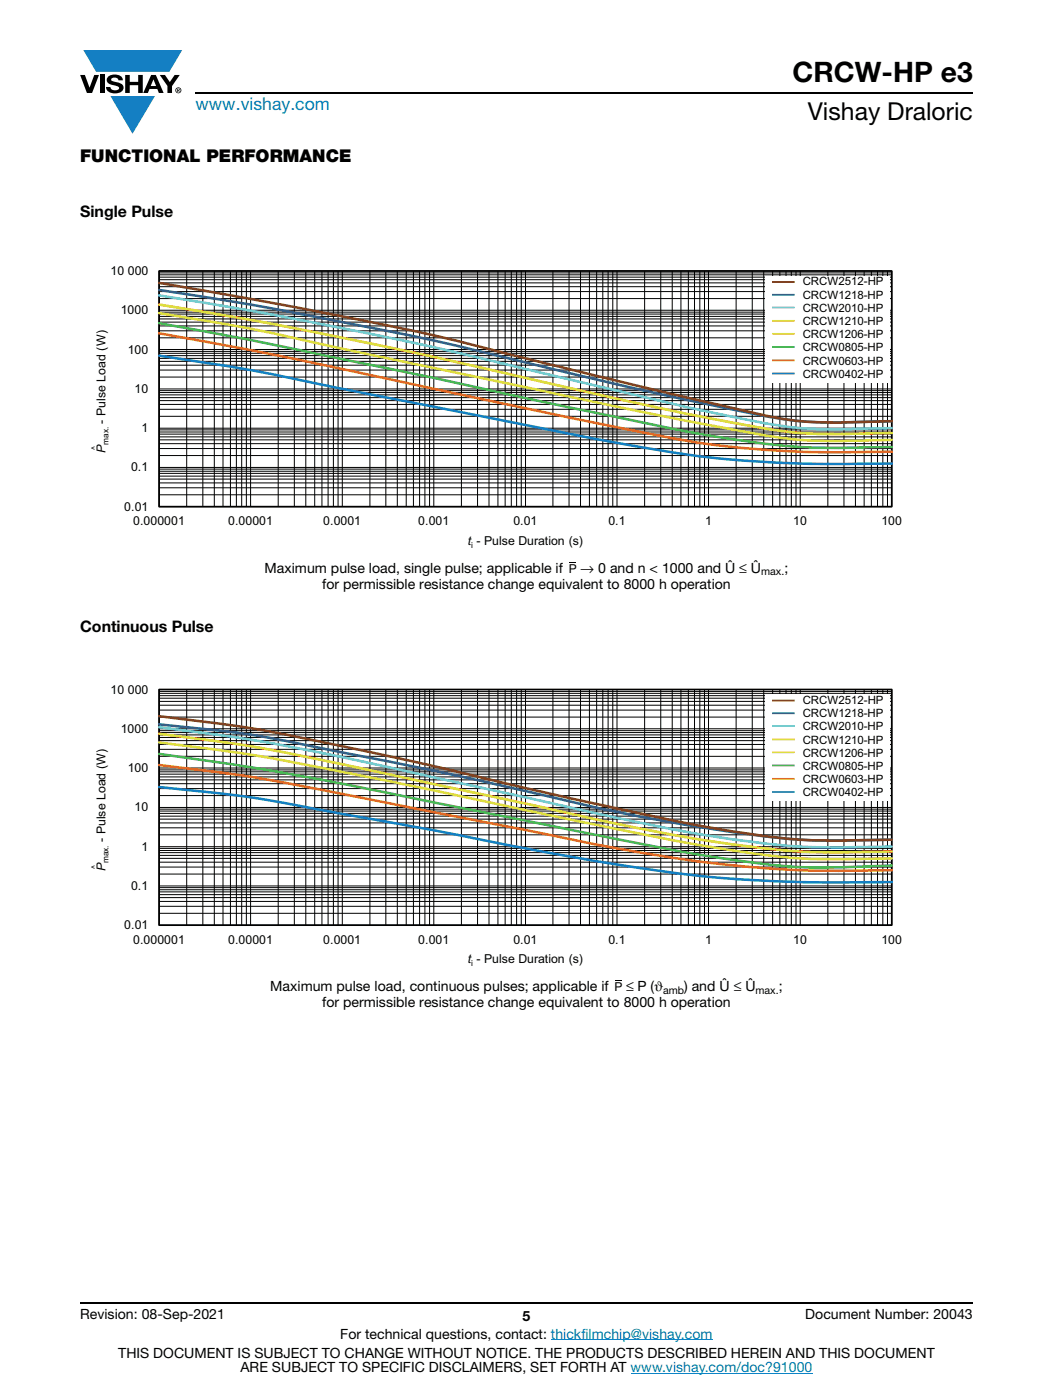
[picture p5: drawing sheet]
<svg xmlns="http://www.w3.org/2000/svg" width="210mm" height="279mm" viewBox="0 0 210 279" stroke-linecap="round" stroke-linejoin="round" font-family="sans-serif">
<g fill="#147fc3">
<path d="M16.6 10h19.7l-2.5 4.3h-1.2h-13.4z"/>
<path d="M22 19.2h8.9l-4.5 7.5z"/>
</g>
<g fill="#000">
<path d="M16 15h.9l1 2.5 .9-2.5h.9l-1.3 3.6h-1.1zM19.9 15h.9v3.6h-.9zM21.6 15.3a2.1 2.1 0 0 1 2.8 .3l.1 .4h-.9a.79 .79 0 0 0-.7-.5 .79 .79 0 0 0-.7 .4l.2 .3 1 .2a1.08 1.08 0 0 1 1.2 1 1.08 1.08 0 0 1-1.1 1.2 1.73 1.73 0 0 1-2.4-1.2h.9a.96 .96 0 0 0 .8 .6 .96 .96 0 0 0 1-.4 1.31 1.31 0 0 0-1.3-.6 1.03 1.03 0 0 1-1-.6 1.03 1.03 0 0 1 .1-1.1zM25 15h.9v1.3h1.7v-1.3h.9v3.6h-.9v-1.6h-1.7v1.6h-.9zM31.9 15h1l1 1.4 .9-1.4h1l-1.5 2.2v1.4h-.9v-1.4z"/>
<path d="M30.6 15.8l.5 1.4h-1zM30.1 15l-1.5 3.6h.9l.3-.8h1.6l.3 .8h.9l-1.5-3.6z"/>
<path d="M35.5 17.8h.2v.2h-.2zM35.3 17.7v.7h.2v-.3l.3 .3-.1-.3 .1-.2v-.2z"/>
<path d="M35.1 18a.46 .46 0 0 1 .9 0 .46 .46 0 0 1-.9 0zM35 18a.6 .6 0 0 0 1.2 0 .6 .6 0 0 0-1.2 0z"/>
</g>
<path d="M39 18.6h155M16 260h178" fill="none" stroke="#000" stroke-width=".36"/>
<path d="M109.9 267.4h32.2M125.8 274h36.2" fill="none" stroke="#007ec4" stroke-width=".2"/>
<g fill="none" stroke="#000" stroke-width=".2">
<path d="M31.7 59.6h146.1M31.7 58.2h146.1M31.7 57.2h146.1M31.7 56.5h146.1M31.7 55.8h146.1M31.7 55.3h146.1M31.7 54.8h146.1M31.7 54.5h146.1M31.7 54.1h146.1v47h-146.1zM37.2 54.1v47M40.4 54.1v47M42.7 54.1v47"/>
<path d="M44.5 54.1v47M46 54.1v47M47.1 54.1v47M48.2 54.1v47M49.1 54.1v47M50 54.1v47M55.5 54.1v47M58.7 54.1v47M61 54.1v47M62.8 54.1v47M64.2 54.1v47M65.4 54.1v47"/>
<path d="M66.5 54.1v47M67.4 54.1v47M68.3 54.1v47M73.8 54.1v47M76.9 54.1v47M79.2 54.1v47M81 54.1v47M82.4 54.1v47M83.7 54.1v47M84.7 54.1v47M85.7 54.1v47M86.5 54.1v47"/>
<path d="M92 54.1v47M95.2 54.1v47M97.5 54.1v47M99.3 54.1v47M100.7 54.1v47M102 54.1v47M103 54.1v47M103.9 54.1v47M104.8 54.1v47M110.3 54.1v47M113.5 54.1v47M115.8 54.1v47"/>
<path d="M117.5 54.1v47M119 54.1v47M120.2 54.1v47M121.3 54.1v47M122.2 54.1v47M123 54.1v47M128.5 54.1v47M131.8 54.1v47M134 54.1v47M135.8 54.1v47M137.3 54.1v47M138.5 54.1v47"/>
<path d="M139.6 54.1v47M140.5 54.1v47M141.3 54.1v47M146.8 54.1v47M150 54.1v47M152.3 54.1v47M154.1 54.1v47M155.5 54.1v47M156.7 54.1v47M157.8 54.1v47M158.7 54.1v47M159.6 54.1v47"/>
<path d="M165.1 54.1v47M168.3 54.1v47M170.6 54.1v47M172.3 54.1v47M173.8 54.1v47M175 54.1v47M176 54.1v47M177 54.1v47M31.7 80h146.1M31.7 79.4h146.1M31.7 78.8h146.1M31.7 78.3h146.1"/>
<path d="M31.7 78h146.1M31.7 75.3h146.1M31.7 73.9h146.1M31.7 72.9h146.1M31.7 72.1h146.1M31.7 71.5h146.1M31.7 71h146.1M31.7 70.5h146.1M31.7 70.1h146.1M31.7 67.4h146.1M31.7 66h146.1M31.7 65h146.1"/>
<path d="M31.7 64.3h146.1M31.7 63.7h146.1M31.7 63.1h146.1M31.7 62.7h146.1M31.7 62.3h146.1M31.7 77.6h146.1M31.7 69.7h146.1M31.7 61.9h146.1M31.7 98.7h146.1M31.7 97.3h146.1M31.7 96.4h146.1M31.7 95.6h146.1"/>
<path d="M31.7 95h146.1M31.7 94.5h146.1M31.7 94h146.1M31.7 93.6h146.1M31.7 90.9h146.1M31.7 89.5h146.1M31.7 88.5h146.1M31.7 87.8h146.1M31.7 87.2h146.1M31.7 86.6h146.1M31.7 86.2h146.1M31.7 85.8h146.1"/>
<path d="M31.7 83.1h146.1M31.7 81.7h146.1M31.7 80.7h146.1M31.7 93.3h146.1M31.7 85.5h146.1"/>
</g>
<path d="M31.7 54.1h146.1v47h-146.1z" fill="none" stroke="#000" stroke-width=".34"/>
<path d="M31.7 71l1.4 .2a420.4 420.4 0 0 1 36.6 6.7l47.7 9.4a248.2 248.2 0 0 0 35.1 4.9 332.4 332.4 0 0 0 25.3 .3" fill="none" stroke="#147fc3" stroke-width=".51"/>
<path d="M31.7 66.5l25.3 4.8 63.2 13.4a239.5 239.5 0 0 0 28.1 4.7 236.9 236.9 0 0 0 29.5 .8" fill="none" stroke="#f16b22" stroke-width=".51"/>
<path d="M31.7 64.5l22.5 4.2 30.9 6.4 19.7 4.4 16.8 3.5a289.3 289.3 0 0 0 35.2 6 202.7 202.7 0 0 0 21 .2" fill="none" stroke="#48b74e" stroke-width=".51"/>
<path d="M31.7 62.5l1.4 .2a411.3 411.3 0 0 1 36.6 7.2l66 13.9a387.8 387.8 0 0 0 22.5 3.9 185.9 185.9 0 0 0 19.6 .1" fill="none" stroke="#d8e03a" stroke-width=".51"/>
<path d="M31.7 60.8l19.7 3.3 23.9 4.7 12.6 2.7 30.9 7.1 15.5 3.4a349.9 349.9 0 0 0 23.9 4.3 186.1 186.1 0 0 0 19.6 .1" fill="none" stroke="#fec80b" stroke-width=".51"/>
<path d="M31.7 57.9l18.3 2.9 22.5 4.3a898.1 898.1 0 0 1 45.3 10.4l17.9 4a378.8 378.8 0 0 0 22.5 4.4 165.9 165.9 0 0 0 19.6 .2" fill="none" stroke="#2b5597" stroke-width=".51"/>
<path d="M31.7 58.9l22.5 3.9 26.7 5.3 9.8 2.2 42.2 10a315.7 315.7 0 0 0 25.3 5 170.6 170.6 0 0 0 19.6 .1" fill="none" stroke="#5dc7d2" stroke-width=".51"/>
<path d="M31.7 56.5l19.7 3.4 19.7 3.8a535.9 535.9 0 0 1 37.6 8.8l22.8 5.5 15.4 3.6a73 73 0 0 0 25.2 2.6l5.7-.1" fill="none" stroke="#823d1b" stroke-width=".51"/>
<path d="M152.7 55h24.7v21.3h-24.7z" fill="#fff"/>
<path d="M154 74.5h4.5" fill="none" stroke="#147fc3" stroke-width=".35"/>
<path d="M154 58.8h4.5" fill="none" stroke="#2b5597" stroke-width=".35"/>
<path d="M154 61.4h4.5" fill="none" stroke="#5dc7d2" stroke-width=".35"/>
<path d="M154 64h4.5" fill="none" stroke="#fec80b" stroke-width=".35"/>
<path d="M154 66.6h4.5" fill="none" stroke="#d8e03a" stroke-width=".35"/>
<path d="M154 69.2h4.5" fill="none" stroke="#48b74e" stroke-width=".35"/>
<path d="M154 71.9h4.5" fill="none" stroke="#f16b22" stroke-width=".35"/>
<path d="M154 56.3h4.5" fill="none" stroke="#823d1b" stroke-width=".35"/>
<path d="M113.6 112.2l.1 .1zM113.7 112.2h1.1v.1h-1.1z" fill="#000"/>
<g fill="none" stroke="#000" stroke-width=".2">
<path d="M31.7 140h146.1M31.7 139.3h146.1M31.7 138.8h146.1M31.7 138.4h146.1M31.7 138h146.1M31.7 137.6h146.1v47h-146.1zM37.2 137.6v47M40.4 137.6v47M42.7 137.6v47M44.5 137.6v47M46 137.6v47M47.1 137.6v47"/>
<path d="M48.2 137.6v47M49.1 137.6v47M50 137.6v47M55.5 137.6v47M58.7 137.6v47M61 137.6v47M62.8 137.6v47M64.2 137.6v47M65.4 137.6v47M66.5 137.6v47M67.4 137.6v47M68.3 137.6v47"/>
<path d="M73.8 137.6v47M76.9 137.6v47M79.2 137.6v47M81 137.6v47M82.4 137.6v47M83.7 137.6v47M84.7 137.6v47M85.7 137.6v47M86.5 137.6v47M92 137.6v47M95.2 137.6v47M97.5 137.6v47"/>
<path d="M99.3 137.6v47M100.7 137.6v47M102 137.6v47M103 137.6v47M103.9 137.6v47M104.8 137.6v47M110.3 137.6v47M113.5 137.6v47M115.8 137.6v47M117.5 137.6v47M119 137.6v47M120.2 137.6v47"/>
<path d="M121.3 137.6v47M122.2 137.6v47M123 137.6v47M128.5 137.6v47M131.8 137.6v47M134 137.6v47M135.8 137.6v47M137.3 137.6v47M138.5 137.6v47M139.6 137.6v47M140.5 137.6v47M141.3 137.6v47"/>
<path d="M146.8 137.6v47M150 137.6v47M152.3 137.6v47M154.1 137.6v47M155.5 137.6v47M156.7 137.6v47M157.8 137.6v47M158.7 137.6v47M159.6 137.6v47M165.1 137.6v47M168.3 137.6v47M170.6 137.6v47"/>
<path d="M172.3 137.6v47M173.8 137.6v47M175 137.6v47M176 137.6v47M177 137.6v47M31.7 158.8h146.1M31.7 157.4h146.1M31.7 156.4h146.1M31.7 155.6h146.1M31.7 155h146.1M31.7 154.5h146.1M31.7 154h146.1"/>
<path d="M31.7 153.7h146.1M31.7 150.9h146.1M31.7 149.5h146.1M31.7 148.6h146.1M31.7 147.8h146.1M31.7 147.2h146.1M31.7 146.7h146.1M31.7 146.2h146.1M31.7 145.8h146.1M31.7 143.1h146.1M31.7 141.7h146.1M31.7 140.7h146.1"/>
<path d="M31.7 153.3h146.1M31.7 145.4h146.1M31.7 179.9h146.1M31.7 179.1h146.1M31.7 178.5h146.1M31.7 178h146.1M31.7 177.6h146.1M31.7 177.1h146.1M31.7 174.4h146.1M31.7 173h146.1M31.7 172.1h146.1M31.7 171.3h146.1"/>
<path d="M31.7 170.7h146.1M31.7 170.2h146.1M31.7 169.7h146.1M31.7 169.3h146.1M31.7 166.6h146.1M31.7 165.2h146.1M31.7 164.2h146.1M31.7 163.5h146.1M31.7 162.9h146.1M31.7 162.3h146.1M31.7 161.9h146.1M31.7 161.5h146.1"/>
<path d="M31.7 176.8h146.1M31.7 169h146.1M31.7 161.1h146.1M31.7 182.3h146.1M31.7 180.9h146.1"/>
</g>
<path d="M31.7 137.6h146.1v47h-146.1z" fill="none" stroke="#000" stroke-width=".34"/>
<path d="M31.7 157.1a276 276 0 0 1 36.5 5.3l16.9 3 18.3 3.7 14 2.5a269.3 269.3 0 0 0 58.6 4.4h1.8" fill="none" stroke="#147fc3" stroke-width=".51"/>
<path d="M31.7 152.7a349.2 349.2 0 0 1 39.4 6.3l37.9 7.5a285 285 0 0 0 53.6 7.3l15.2-.1" fill="none" stroke="#f16b22" stroke-width=".51"/>
<path d="M31.7 150.5l16.9 2.4 14 2.4 59 11.9a305.4 305.4 0 0 0 36.6 5.8 221.5 221.5 0 0 0 19.6-.3" fill="none" stroke="#48b74e" stroke-width=".51"/>
<path d="M31.7 148.2a367.2 367.2 0 0 1 39.4 6.4l51.9 10.9a303.3 303.3 0 0 0 36.6 5.8l6.2 .2 12-.2" fill="none" stroke="#d8e03a" stroke-width=".51"/>
<path d="M31.7 146.4a340.2 340.2 0 0 1 40.8 7l46.3 10.1a276.5 276.5 0 0 0 42.2 6.5l6.4 .1 10.4-.2" fill="none" stroke="#fec80b" stroke-width=".51"/>
<path d="M31.7 144.6a235.7 235.7 0 0 1 26.7 3.6l28.1 5.6 21.1 4.7a355.5 355.5 0 0 0 50.6 9l7.6 .2 12-.1" fill="none" stroke="#2b5597" stroke-width=".51"/>
<path d="M31.7 145.1l1.4 .2a432.8 432.8 0 0 1 52 9.5l35.1 7.8a257.8 257.8 0 0 0 40.8 6.4l6.4 .1 10.4-.1" fill="none" stroke="#5dc7d2" stroke-width=".51"/>
<path d="M31.7 142.9a302.9 302.9 0 0 1 39.4 6.6l15.4 3.4 18.3 4.4 16.8 3.7a277.6 277.6 0 0 0 38 6.6l6.2 .2 12-.2" fill="none" stroke="#823d1b" stroke-width=".51"/>
<path d="M152.7 138.6h24.7v21.2h-24.7z" fill="#fff"/>
<path d="M154 158.1h4.5" fill="none" stroke="#147fc3" stroke-width=".35"/>
<path d="M154 142.3h4.5" fill="none" stroke="#2b5597" stroke-width=".35"/>
<path d="M154 144.9h4.5" fill="none" stroke="#5dc7d2" stroke-width=".35"/>
<path d="M154 147.6h4.5" fill="none" stroke="#fec80b" stroke-width=".35"/>
<path d="M154 150.1h4.5" fill="none" stroke="#d8e03a" stroke-width=".35"/>
<path d="M154 152.8h4.5" fill="none" stroke="#48b74e" stroke-width=".35"/>
<path d="M154 155.4h4.5" fill="none" stroke="#f16b22" stroke-width=".35"/>
<path d="M154 139.8h4.5" fill="none" stroke="#823d1b" stroke-width=".35"/>
<path d="M122.7 195.7l.1 .1zM122.8 195.7h1.1v.1h-1.1z" fill="#000"/>
<text font-size="5.6" x="158.1" y="16.4">CRCW-HP e3</text>
<text font-size="4.9" x="161.1" y="23.9">Vishay Draloric</text>
<text font-size="3.5" fill="#007ec4" x="39" y="22">www.vishay.com</text>
<text font-size="3.5" x="16" y="32.3">FUNCTIONAL PERFORMANCE</text>
<g font-size="3.2">
<text x="16" y="43.4">Single Pulse</text>
<text x="16" y="126.2">Continuous Pulse</text>
</g>
<g font-size="2.8">
<text x="52.8" y="114.3">Maximum pulse load, single pulse; applicable if</text>
<text x="64.2" y="117.5">for permissible resistance change equivalent to 8000 h operation</text>
<text x="115.7" y="114.3">→ 0 and n &lt; 1000 and Û ≤ Û</text>
<text x="156.4" y="114.3">;</text>
<text x="53.9" y="197.9">Maximum pulse load, continuous pulses; applicable if</text>
<text x="124.8" y="197.9">≤ P (ϑ</text>
<text x="136.4" y="197.9">) and Û ≤ Û</text>
<text x="155.3" y="197.9">;</text>
<text x="64.2" y="201">for permissible resistance change equivalent to 8000 h operation</text>
<text x="16" y="263.3">Revision: 08-Sep-2021</text>
<text x="104.2" y="263.6">5</text>
<text x="160.6" y="263.3">Document Number: 20043</text>
<text x="67.9" y="267.1">For technical questions, contact: thickfilmchip@vishay.com</text>
<text x="23.6" y="271">THIS DOCUMENT IS SUBJECT TO CHANGE WITHOUT NOTICE. THE PRODUCTS DESCRIBED HEREIN AND THIS DOCUMENT</text>
<text x="48" y="273.8">ARE SUBJECT TO SPECIFIC DISCLAIMERS, SET FORTH AT www.vishay.com/doc?91000</text>
</g>
<g font-size="2.5">
<text x="22" y="54.9">10 000</text>
<text x="24.1" y="62.7">1000</text>
<text x="25.5" y="70.6">100</text>
<text x="26.8" y="78.4">10</text>
<text x="21.1" y="84.5" transform="rotate(-90 21.1 84.5)">- Pulse Load (W)</text>
<text x="28.2" y="86.2">1</text>
<text x="21.1" y="90.4" transform="rotate(-90 21.1 90.4)">P</text>
<text x="26.2" y="94.1">0.1</text>
<text x="24.8" y="101.9">0.01</text>
<text x="26.6" y="104.8">0.000001</text>
<text x="45.5" y="104.8">0.00001</text>
<text x="64.5" y="104.8">0.0001</text>
<text x="83.4" y="104.8">0.001</text>
<text x="102.4" y="104.8">0.01</text>
<text x="121.3" y="104.8">0.1</text>
<text x="140.6" y="104.8">1</text>
<text x="158.2" y="104.8">10</text>
<text x="175.8" y="104.8">100</text>
<text x="93.3" y="108.7">t - Pulse Duration (s)</text>
<text x="113.4" y="114.3">P</text>
<text x="22" y="138.4">10 000</text>
<text x="24.1" y="146.3">1000</text>
<text x="25.5" y="154.1">100</text>
<text x="26.8" y="161.9">10</text>
<text x="21.1" y="173.9" transform="rotate(-90 21.1 173.9)">P</text>
<text x="21.1" y="168" transform="rotate(-90 21.1 168)">- Pulse Load (W)</text>
<text x="28.2" y="169.8">1</text>
<text x="26.2" y="177.6">0.1</text>
<text x="24.8" y="185.4">0.01</text>
<text x="26.6" y="188.4">0.000001</text>
<text x="45.5" y="188.4">0.00001</text>
<text x="64.5" y="188.4">0.0001</text>
<text x="83.4" y="188.4">0.001</text>
<text x="102.4" y="188.4">0.01</text>
<text x="121.3" y="188.4">0.1</text>
<text x="140.6" y="188.4">1</text>
<text x="158.2" y="188.4">10</text>
<text x="175.8" y="188.4">100</text>
<text x="93.3" y="192.3">t - Pulse Duration (s)</text>
<text x="122.6" y="197.9">P</text>
</g>
<g font-size="2.3">
<text x="160.1" y="59.6">CRCW1218-HP</text>
<text x="160.1" y="57">CRCW2512-HP</text>
<text x="160.1" y="62.2">CRCW2010-HP</text>
<text x="160.1" y="64.9">CRCW1210-HP</text>
<text x="160.1" y="67.5">CRCW1206-HP</text>
<text x="160.1" y="70.1">CRCW0805-HP</text>
<text x="160.1" y="72.8">CRCW0603-HP</text>
<text x="160.1" y="75.4">CRCW0402-HP</text>
<text x="160.1" y="143.1">CRCW1218-HP</text>
<text x="160.1" y="140.5">CRCW2512-HP</text>
<text x="160.1" y="145.7">CRCW2010-HP</text>
<text x="160.1" y="148.4">CRCW1210-HP</text>
<text x="160.1" y="151">CRCW1206-HP</text>
<text x="160.1" y="153.6">CRCW0805-HP</text>
<text x="160.1" y="156.3">CRCW0603-HP</text>
<text x="160.1" y="158.9">CRCW0402-HP</text>
</g>
<g font-size="2.1">
<text x="151.8" y="114.8">max.</text>
<text x="132.2" y="198.4">amb</text>
<text x="150.7" y="198.4">max.</text>
</g>
<g font-size="1.7">
<text x="19.4" y="89.9" transform="rotate(-90 19.4 89.9)">^</text>
<text x="21.7" y="88.8" transform="rotate(-90 21.7 88.8)">max.</text>
<text x="93.9" y="109.3">i</text>
<text x="19.4" y="173.4" transform="rotate(-90 19.4 173.4)">^</text>
<text x="21.7" y="172.3" transform="rotate(-90 21.7 172.3)">max.</text>
<text x="93.9" y="192.9">i</text>
</g>
</svg>
